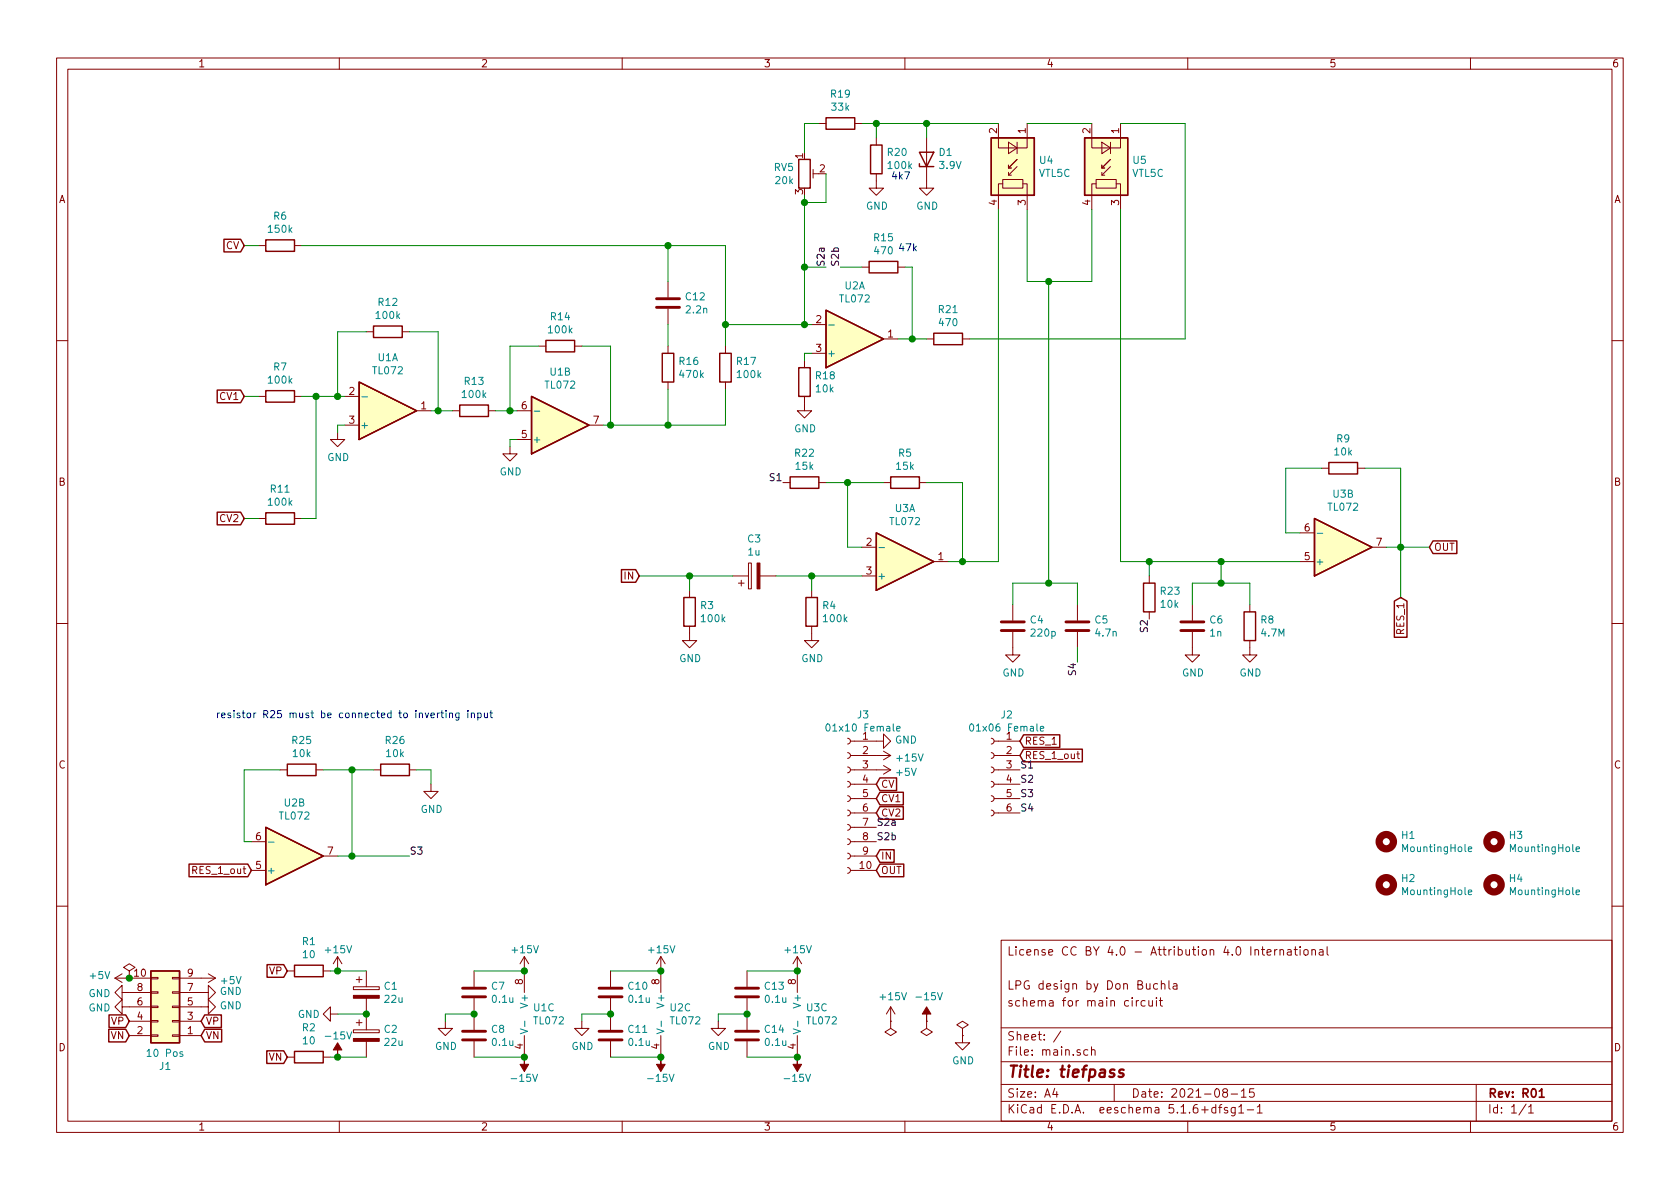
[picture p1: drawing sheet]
<svg xmlns="http://www.w3.org/2000/svg" width="297mm" height="210mm" viewBox="0 0 297 210" stroke-linecap="round" stroke-linejoin="round" font-family="sans-serif">
<g fill="none" stroke="#840000" stroke-width=".18">
<path d="M10 10.3h277v189.9h-277zM12 12.2h273v186.1h-273zM60 10.3v1.9M110 10.3v1.9M160 10.3v1.9M210 10.3v1.9M260 10.3v1.9M143.8 30v1.5M143.8 30.7h1M144.8 21.8h1.2M151.1 21.8h1.3M154.9 30.7v2.6h1.3l-1.3 1.2-1.2-1.2h1.2"/>
<path d="M154.9 24.4v1.2M163.8 24.4v8.9h1.3l-1.3 1.2-1.2-1.2h1.2M176.5 21.8v4.4h5.1v-4.4M177.3 31.7h3.5v1.6h-3.5zM177.3 32.5h-.8v4.6M178.3 29.2v.5h.5M178.3 30.5v.5h.5M178.3 25.1l1.5 1.1-1.5 1zM179.8 25.1v2.1M179.8 28.2l-1.5 1.5M179.8 29.5l-1.5 1.5M180.8 32.5h.8v4.6"/>
<path d="M193 21.8v4.4h5.1v-4.4M193.8 31.7h3.6v1.6h-3.6zM193.8 32.5h-.8v4.6M194.8 29.2v.5h.5M194.8 30.5v.5h.5M194.8 25.1l1.5 1.1-1.5 1zM196.3 25.1v2.1M196.3 28.2l-1.5 1.5M196.3 29.5l-1.5 1.5M197.4 32.5h.7v4.6M45.7 43.4h1.3M52.1 43.4h1.2"/>
<path d="M64.8 58.7h1.2M71.1 58.7h1.3M118.1 49.8v2.8M118.1 54.6v2.8M143.5 57.4h2.5M152.4 47.2h1.3M156.2 59.9h2.5M158.7 47.2h1.3M163.8 59.9h1.3M170.2 59.9h1.2M10 60.2h2M45.7 70.1h1.3"/>
<path d="M52.1 70.1h1.2M59.7 76.4v1.3h1.3l-1.3 1.3-1.3-1.3h1.3M61 70.1h2.5M61 75.2h2.5M73.7 72.6h2.5M80 72.6h1.3M86.4 72.6h1.2M90.2 79v1.3h1.2l-1.2 1.2-1.3-1.2h1.3M91.4 72.6h2.6M91.4 77.7h2.6M95.2 61.2h1.3M101.6 61.2h1.3"/>
<path d="M104.1 75.2h2.6M118.1 61.2v1.3M118.1 67.6v1.2M128.3 61.2v1.3M128.3 67.6v1.2M142.2 70.1v2.5h1.3l-1.3 1.3-1.2-1.3h1.2M142.2 63.7v1.3M143.5 62.5h2.5M285 60.2h2M45.7 91.7h1.3M52.1 91.7h1.2M132.3 99.6h.5v4.5h-.5z"/>
<path d="M138.4 85.3h1.3M144.8 85.3h1.2M152.4 96.8h2.5M156.2 85.3h1.3M162.6 85.3h1.2M165.1 99.3h2.5M229.9 99.3h2.5M229.9 94.2h2.5M233.7 82.8h1.2M240 82.8h1.3M242.6 96.8h2.5M10 110.3h2"/>
<path d="M121.9 110.7v2.6h1.3l-1.3 1.2-1.3-1.2h1.3M121.9 104.4v1.3M129.5 101.8h2.8M130.6 103.1h1M131.1 102.6v1M134.4 101.8h2.8M143.5 110.7v2.6h1.3l-1.3 1.2-1.3-1.2h1.3M143.5 104.4v1.3M152.4 101.8h2.5M179.1 111.8v4h1.2l-1.2 1.3-1.3-1.3h1.3M179.1 106.9v2.8M190.5 106.9v2.8"/>
<path d="M190.5 111.8v2.7M203.2 101.8v1.3M203.2 108.2v1.3M210.8 111.8v4h1.3l-1.3 1.3-1.3-1.3h1.3M210.8 106.9v2.8M221 113.3v2.5h1.2l-1.2 1.3-1.3-1.3h1.3M221 106.9v1.3M285 110.3h2M49.5 136.1h1.3M55.9 136.1h1.2M66 136.1h1.3M72.4 136.1h1.3"/>
<path d="M76.2 138.7v1.2h1.3l-1.3 1.3-1.3-1.3h1.3M149.9 138.2l.3 .1 .2 .3-.2 .4-.3 .2M149.9 135.6l.3 .2 .2 .2-.2 .5-.3 .1M149.9 133.1l.3 .1 .2 .3-.2 .4-.3 .2M149.9 130.6l.3 .1 .2 .3-.2 .4-.3 .2M150.4 131.1h5.8v-1.3l1.3 1.3-1.3 1.2v-1.2M150.4 136.1h7.1M150.4 133.6h7.1M150.4 138.7h4.5M156.2 132.8l1.3 .8M156.2 135.4l1.3 .7M157.5 133.6l-1.3 .8"/>
<path d="M157.5 136.1l-1.3 .8M175.3 138.2l.3 .1 .2 .3-.2 .4-.3 .2M175.3 135.6l.3 .2 .2 .2-.2 .5-.3 .1M175.3 133.1l.3 .1 .2 .3-.2 .4-.3 .2M175.3 130.6l.3 .1 .2 .3-.2 .4-.3 .2M175.8 136.1h4.5M175.8 133.6h4.5M175.8 138.7h4.5M175.8 131.1h4.5M190.4 133.3h.5M190.6 132.9v1.1l.3 .2M44.4 153.9h2.6"/>
<path d="M44.4 148.8h2.6M57.1 151.4h2.6M149.9 153.4l.3 .1 .2 .3-.2 .4-.3 .2M149.9 150.9l.3 .1 .2 .3-.2 .4-.3 .2M149.9 148.3l.3 .2 .2 .2-.2 .5-.3 .1M149.9 145.8l.3 .1 .2 .3-.2 .4-.3 .2M149.9 143.3l.3 .1 .2 .3-.2 .4-.3 .2M149.9 140.7l.3 .1 .2 .3-.2 .4-.3 .2M150.4 153.9h4.5M150.4 148.8h4.5M150.4 151.4h4.5M150.4 143.8h4.5"/>
<path d="M150.4 141.2h4.5M150.4 146.3h4.5M175.3 143.3l.3 .1 .2 .3-.2 .4-.3 .2M175.3 140.7l.3 .1 .2 .3-.2 .4-.3 .2M175.8 143.8h4.5M175.8 141.2h4.5M10 160.2h2M20.3 173l1.3 .7M20.3 173h6.4M21.6 178v-1.2l-1.3 1.2 1.3 1.3v-1.3h5.1M21.6 175.5v-1.3l-1.3 1.3 1.3 1.3v-1.3h5.1M21.6 172.2l-1.3 .8"/>
<path d="M22.9 171.7l1-.6-1-.7-1.1 .7 1.1 .6v1.3M22.9 173h.1M26.7 172.8h1.2v.3h-1.2zM26.7 175.4h1.2v.2h-1.2zM26.7 177.9h1.2v.3h-1.2zM30.5 172.8h1.2v.3h-1.2zM30.5 175.4h1.2v.2h-1.2zM30.5 177.9h1.2v.3h-1.2zM31.7 175.5h5.1v-1.3l1.3 1.3-1.3 1.3v-1.3M31.7 178h5.1v-1.2l1.3 1.2-1.3 1.3v-1.3M31.7 173h6.4M36.8 172.2l1.3 .8"/>
<path d="M38.1 173l-1.3 .7M50.8 171.7h1.3M57.1 171.7h1.3M58.4 179.3v-1.3l-1.3 1.3 1.3 1.3v-1.3h1.3M59.7 169.2l-.8 1.2M59.7 169.2v2.5M59.7 169.2l.8 1.2M62.5 174.5h4.6v.5h-4.6zM63 173.2h1M63.5 172.7v1M64.8 171.7v2.8M64.8 176.5v5.6"/>
<path d="M83.8 171.7v2.8M83.8 176.5v5.6M92.7 169.2v6.3M92.7 169.2l-.8 1.2M92.7 169.2l.8 1.2M107.9 171.7v2.8M107.9 176.5v5.6M116.8 169.2v6.3M116.8 169.2l-.7 1.2M116.8 169.2l.8 1.2M132.1 171.7v2.8M132.1 176.5v5.6"/>
<path d="M141 169.2v6.3M141 169.2l-.8 1.2M141 169.2l.7 1.2M157.5 178l-.8 1.3M157.5 178v2.6M157.5 178l.7 1.3M177 166.3h108v32h-108zM200.2 176.4v.2M200.2 176.9v1M200.9 176.9v1M201.3 176.9l-.3 .2-.1 .1M202.5 177l-.4-.1-.3 .3v.6l.3 .1 .4-.1"/>
<path d="M203.1 176.9l.1 .9 .4 .1 .2-.1M203.8 176.9v1M204.5 176.4v.2M204.5 176.9v1M204.7 174l-.4-.1-.3 .3v.6l.3 .1 .4-.1M205 176.9h.5M205.2 176.4v1.3l.3 .2M205.3 174.1l.2-.2 .4 .1 .1 .9M205.3 173.4v1.5M206.7 173.4v1.3l.2 .2M207.5 174h.6v.9M208.1 174.3l-.5 .1-.2 .2 .2 .3 .5-.1"/>
<path d="M223 167.9h.6M223.2 167.4v1.3l.4 .2M224 168.4l.7-.1v-.3l-.5-.1-.2 .2 .1 .7h.6M225.4 167.9v1M225.8 167.9l-.4 .3M226.3 168l.2-.1 .4 .1v.9M226.3 167.9v1M227.7 168h.5l.1 .9M228.3 168.3h-.5l-.2 .2 .2 .4 .5-.1M228.8 167.9h.6M229 167.4v1.3l.4 .2M229.9 167.4v.2"/>
<path d="M229.9 167.9v1M230.6 168l.2-.1 .4 .1v.8l-.2 .1-.4-.1zM232 168l.2-.1 .3 .1 .1 .9M232 167.9v1M233.3 168h.6v.9M233.9 168.3h-.4l-.3 .2 .3 .4 .4-.1M234.6 167.4v1.3l.3 .2M285 160.2h2M22.9 183.1h3.8M22.9 180.6h3.8M26.7 180.5h1.2v.2h-1.2zM26.7 183h1.2v.3h-1.2z"/>
<path d="M30.5 180.5h1.2v.2h-1.2zM30.5 183h1.2v.3h-1.2zM31.7 183.1h3.9M31.7 180.6h3.9M50.8 186.9h1.3M57.1 186.9h1.3M60 198.3v1.9M62.5 182.1h4.6v.5h-4.6zM63 180.8h1M63.5 180.3v1.1M64.8 184.1v2.8M78.7 180.6v1.3h1.3l-1.3 1.2-1.2-1.2h1.2"/>
<path d="M83.8 184.1v2.8M92.7 183.1v3.8M102.9 180.6v1.3h1.2l-1.2 1.2-1.3-1.2h1.3M107.9 184.1v2.8M110 198.3v1.9M116.8 183.1v3.8M127 180.6v1.3h1.3l-1.3 1.2-1.3-1.2h1.3M132.1 184.1v2.8M141 183.1v3.8M157.5 180.6v1.3l1 .6-1 .6-1-.6 1-.6M157.5 180.6h.1M160 198.3v1.9"/>
<path d="M163.8 180.6v1.3l1 .6-1 .6-1-.6 1-.6M163.8 180.6h.1M170.2 181.9l1-.7-1-.6-1 .6 1 .7v1.2M170.2 183.1h.1M170.2 183.1v1.3h1.2l-1.2 1.3-1.3-1.3h1.3M177 194.8h108M177 191.8h108M177 187.8h108M177 181.8h108M186.5 192.5l-.4 1h1M186.8 193v1M187.6 182.3l-1.3 2"/>
<path d="M192.3 185.7l-.4-.1-.3 .3 .1 .6 .2 .1 .4-.1M193 185.7l.2-.1 .3 .1 .1 .9M193 185.1v1.5M197 191.8v3M210 198.3v1.9M215 195.9l-.5-.1-.3 .3 .1 .6 .2 .1 .5-.1M215 195.3v1.5M215.5 195.8h.5M216 195.3l-.3 .2v1.3M216.5 193.2l-.3-.3 .1-.2a.48 .48 0 0 1 .6-.1l.1 .2-.1 .3-.6 .1a.48 .48 0 0 0 0 .7l.2 .1 .5-.1v-.4l-.2-.3M217 195.9l-.3-.1-.2 .2v.3l.5 .1v.3h-.5M217.7 193.5h1.1"/>
<path d="M218.4 195.8v1.2l-.3 .3h-.3M218.4 195.9l-.4-.1-.3 .3 .1 .6h.6M219 195.8l.5-.5v1.5M219 196.8h.9M219.5 193l.4-.5v1.5M219.5 194h.8M220.5 196.3h1.2M221.7 192.5h-.7l-.1 .7 .2-.1 .5 .1 .2 .2-.1 .5-.2 .1-.6-.1M222.3 195.8l.4-.5v1.5M222.3 196.8h.9M260 198.3v1.9M261 191.8v6.5"/>
<path d="M269.8 195.2l-1.2 2M270.3 195.8l.4-.5v1.5M270.3 196.8h.8"/>
</g>
<path d="M272.2 193l.4-.5v1.5M272.2 194h.8" fill="none" stroke="#840000" stroke-width=".3"/>
<path d="M198.7 189.2a.49 .49 0 0 0-.8 .3v.2l.5 .1 .3 .3-.4 .3-.5-.1" fill="none" stroke="#840000" stroke-width=".41"/>
<g fill="none" stroke="#840000" stroke-width=".25">
<path d="M141.2 28.2h2.1v5.1h-2.1zM146 20.8h5.1v2.1h-5.1zM153.9 25.6h2.1v5.1h-2.1zM162.6 29v.5h2.5M162.6 26.9h2.5l-1.3 2.6zM175.3 24.4h7.6v10.1h-7.6zM191.8 24.4h7.6v10.1h-7.6zM39.6 42.3h2.9l.7 1.1-.7 1.1h-2.9zM47 42.4h5.1v2h-5.1zM66 57.7h5.1v2h-5.1zM146 54.9l10.2 5-10.2 5.1zM153.7 46.2h5v2.1h-5z"/>
<path d="M165.1 58.9h5.1v2.1h-5.1zM38.4 69h4.1l.7 1.1-.7 1.1h-4.1zM47 69.1h5.1v2h-5.1zM63.5 67.6l10.2 5-10.2 5.1zM81.3 71.6h5.1v2.1h-5.1zM94 70.1l10.1 5.1-10.1 5.1zM96.5 60.2h5.1v2h-5.1zM117.1 62.5h2v5.1h-2zM127.3 62.5h2v5.1h-2zM141.2 65h2.1v5.1h-2.1zM38.4 90.6h4.1l.7 1.1-.7 1.1h-4.1zM47 90.7h5.1v2h-5.1z"/>
<path d="M139.7 84.3h5.1v2.1h-5.1zM154.9 94.2l10.2 5.1-10.2 5.1zM157.5 84.3h5.1v2.1h-5.1zM232.4 91.7l10.2 5.1-10.2 5zM234.9 81.8h5.1v2h-5.1zM253.4 95.7h4.2v2.2h-4.2l-.7-1.1zM109.9 100.7h2.5l.6 1.1-.6 1.2h-2.5zM120.9 105.7h2v5h-2zM142.5 105.7h2v5h-2zM202.2 103.1h2v5.1h-2zM220 108.2h2v5.1h-2zM246.5 106.3l1.1-.6 1.2 .6v6.4h-2.3z"/>
<path d="M50.8 135.1h5.1v2.1h-5.1zM67.3 135.1h5.1v2.1h-5.1zM155.6 137.6h2.9v2.2h-2.9l-.7-1.1zM181 129.9h6.4v2.3h-6.4l-.7-1.1zM181 132.5h10.4v2.2h-10.4l-.7-1.1zM33.4 152.8h10.4l.6 1.1-.6 1.1h-10.4zM47 146.3l10.1 5.1-10.1 5.1zM155.6 152.8h4.2v2.2h-4.2l-.7-1.1zM155.6 150.3h2.5v2.2h-2.5l-.7-1.1zM155.6 140.1h4.1v2.2h-4.1l-.7-1.1zM155.6 142.6h4.1v2.3h-4.1l-.7-1.1zM19.3 179.5h2.9l.7 1.1-.7 1.1h-2.9z"/>
<path d="M26.7 171.7h5v12.7h-5zM36.2 179.5h2.9v2.2h-2.9l-.6-1.1zM47.2 170.6h3l.6 1.1-.6 1.1h-3zM52.1 170.7h5v2h-5zM19.2 182h3l.7 1.1-.7 1.1h-3zM36.2 182h3v2.2h-3l-.6-1.1zM47.2 185.8h3l.6 1.1-.6 1.2h-3zM52.1 185.9h5v2.1h-5z"/>
</g>
<g fill="none" stroke="#840000" stroke-width=".51">
<path d="M116.1 54.4h4M116.1 52.8h4M177 111.5h4.1M177 110h4.1M188.5 111.5h4M188.5 110h4M208.8 111.5h4.1M208.8 110h4.1M81.8 176.3h4.1M81.8 174.7h4.1M105.9 176.3h4.1M105.9 174.7h4.1"/>
<path d="M130 176.3h4.1M130 174.7h4.1M81.8 183.9h4.1M81.8 182.4h4.1M105.9 183.9h4.1M105.9 182.4h4.1M130 183.9h4.1M130 182.4h4.1"/>
</g>
<g fill="#ffffc2" stroke="#ffffc2" stroke-width=".18">
<path d="M232.4 91.7l10.2 5.1-10.2 5z"/>
<path d="M47 146.3l10.1 5.1-10.1 5.1z"/>
<path d="M94 70.1l10.1 5.1-10.1 5.1z"/>
<path d="M63.5 67.6l10.2 5-10.2 5.1z"/>
<path d="M154.9 94.2l10.2 5.1-10.2 5.1z"/>
<path d="M26.7 171.7h5v12.7h-5z"/>
<path d="M191.8 24.4h7.6v10.1h-7.6z"/>
<path d="M175.3 24.4h7.6v10.1h-7.6z"/>
<path d="M146 54.9l10.2 5-10.2 5.1z"/>
</g>
<g fill="none" stroke="#008484" stroke-width=".18">
<path d="M146.5 57.5h1M64 70.2h1M94.5 72.7h1M155.4 96.8h1M232.9 94.3h1M146.2 128.1l.1-.1a.67 .67 0 0 1 .5 .6 .67 .67 0 0 1-.5 .7l-.3-.5zM158.5 128.8l.7-.1-.1-.2-.4-.1-.2 .2 .1 .6h.5M171.6 128.1l.1-.1a.67 .67 0 0 1 .5 .6 .67 .67 0 0 1-.5 .7l-.3-.5zM183.9 128.8l.7-.1-.1-.2-.4-.1-.2 .2 .1 .6h.5M47.5 148.9h1M259.6 157.8l.6-.1v-.3h-.4l-.2 .2 .1 .6h.5M259.6 150.2l.6-.1v-.3h-.4l-.2 .1 .1 .6h.5"/>
<path d="M278.7 157.8l.6-.1-.1-.3h-.3l-.2 .2v.6h.5M278.7 150.2l.6-.1-.1-.3h-.3l-.2 .1v.6h.5M92 181.9l1.3 .5-1.3 .4M92.8 180.6v.9M116.1 181.9l1.3 .5-1.3 .4M116.9 180.6v.9M140.3 181.9l1.2 .5-1.2 .4M141 180.6v.9"/>
</g>
<g fill="#840000" stroke="#840000" stroke-width=".18">
<path d="M116.8 186.9v1.3h.8l-.8 1.3-.7-1.3h.7z"/>
<path d="M141 186.9v1.3h.7l-.7 1.3-.8-1.3h.8z"/>
<path d="M92.7 186.9v1.3h.8l-.8 1.3-.8-1.3h.8z"/>
<path d="M59.7 184.4l.8 1.3h-.8v1.2v-1.2h-.8z"/>
<path d="M133.9 99.6h.5v4.5h-.5z"/>
<path d="M62.5 183.6h4.6v.5h-4.6z"/>
<path d="M62.5 176h4.6v.5h-4.6z"/>
<path d="M163.8 178l.8 1.3h-.8v1.3v-1.3h-.7z"/>
</g>
<g fill="none" stroke="#840000" stroke-width="1.3">
<circle cx="245.1" cy="148.8" r="1.27"/>
<circle cx="245.1" cy="156.5" r="1.27"/>
<circle cx="264.2" cy="156.5" r="1.27"/>
<circle cx="264.2" cy="148.8" r="1.27"/>
</g>
<g fill="none" stroke="#008400" stroke-width=".18">
<path d="M142.2 34.5v22.9M144.8 21.8h-2.6v5.1M146 30.7v5.1h-3.8M152.4 21.8h24.1M154.9 21.8v2.6M163.8 21.8v2.6M176.5 37.1v62.2h-8.9M181.6 37.1v12.7h11.4v-12.7M181.6 21.8h11.4M198.1 21.8h11.4v38.1h-38.1M198.1 37.1v62.2h31.8M43.2 43.4h2.5"/>
<path d="M53.3 43.4h75v17.8M64.8 58.7h-5.1v11.4M72.4 58.7h5.1v13.9M118.1 43.4v6.4M118.1 57.4v3.8M128.3 57.4h15.2M142.2 47.2h3.8M148.6 47.2h3.8M158.7 59.9h5.1M160 47.2h1.3v12.7M185.4 49.8v53.3M43.2 70.1h2.5"/>
<path d="M53.3 70.1h7.7M55.9 70.1v21.6h-2.6M61 75.2h-1.3v1.2M76.2 72.6h3.8M87.6 72.6h3.8M91.4 77.7h-1.2v1.3M95.2 61.2h-5v11.4M102.9 61.2h5v14M118.1 68.8v6.4M128.3 68.8v6.4h-21.6M143.5 62.5h-1.3v1.2M43.2 91.7h2.5"/>
<path d="M146 85.3h10.2M149.9 85.3v11.5h2.5M163.8 85.3h6.4v14M203.2 99.3v2.5M215.9 99.3v3.8M233.7 82.8h-6.4v11.4h2.6M241.3 82.8h6.3v22.9M245.1 96.8h7.6M113 101.8h16.5M121.9 101.8v2.6M137.2 101.8h15.2M143.5 101.8v2.6"/>
<path d="M179.1 106.9v-3.8h11.4v3.8M190.5 114.5v2.6M210.8 106.9v-3.8h10.2v3.8M49.5 136.1h-6.3v12.7h1.2M57.1 136.1h8.9M62.2 136.1v15.3M73.7 136.1h2.5v2.6M59.7 151.4h12.7M58.4 171.7h6.4M59.7 179.3h5.1M83.8 179.3h-5.1v1.3M83.8 171.7h8.9"/>
<path d="M107.9 179.3h-5v1.3M107.9 171.7h8.9M132.1 179.3h-5.1v1.3M132.1 171.7h8.9M58.4 186.9h6.4M83.8 186.9h8.9M107.9 186.9h8.9M132.1 186.9h8.9"/>
</g>
<g fill="none" stroke="#0000c2" stroke-width=".18">
<path d="M77.3 126.1v.8M77.7 126.1l-.4 .2M78 126.1h.4M78.1 125.6v1.1l.3 .2M78.9 125.6v.2M78.9 126.1v.8M79.5 126.2l.2-.1h.3v.8M79.5 126.1v.8M81.2 126.1l-.1 1.1-.2 .1h-.3M81.2 126.1h-.4l-.2 .2 .1 .6h.5M82.7 125.6v.2M82.7 126.1v.8"/>
<path d="M83.3 126.2l.2-.1h.3l.1 .8M83.3 126.1v.8M84.5 126.1h.4l.2 .2-.1 .6h-.5M84.5 126.1v1.2M85.6 126.1l.1 .8h.3l.2-.1M86.2 126.1v.8M86.6 126.1h.5M86.8 125.6v1.1l.3 .2"/>
</g>
<g fill="#008400" stroke="#008400" stroke-width=".25">
<circle cx="163.8" cy="21.8" r=".51"/>
<circle cx="215.9" cy="99.3" r=".51"/>
<circle cx="132.1" cy="179.3" r=".51"/>
<circle cx="55.9" cy="70.1" r=".51"/>
<circle cx="108" cy="179.3" r=".51"/>
<circle cx="59.7" cy="70.1" r=".51"/>
<circle cx="59.7" cy="171.7" r=".51"/>
<circle cx="83.8" cy="179.3" r=".51"/>
<circle cx="22.9" cy="173" r=".51"/>
<circle cx="108" cy="75.2" r=".51"/>
<circle cx="92.7" cy="171.7" r=".51"/>
<circle cx="154.9" cy="21.8" r=".51"/>
<circle cx="185.4" cy="49.8" r=".51"/>
<circle cx="90.2" cy="72.6" r=".51"/>
<circle cx="77.5" cy="72.6" r=".51"/>
<circle cx="118.1" cy="43.4" r=".51"/>
<circle cx="64.8" cy="179.3" r=".51"/>
<circle cx="118.1" cy="75.2" r=".51"/>
<circle cx="128.3" cy="57.4" r=".51"/>
<circle cx="142.2" cy="35.8" r=".51"/>
<circle cx="149.9" cy="85.3" r=".51"/>
<circle cx="62.2" cy="136.1" r=".51"/>
<circle cx="142.2" cy="57.4" r=".51"/>
<circle cx="143.5" cy="101.8" r=".51"/>
<circle cx="170.2" cy="99.3" r=".51"/>
<circle cx="62.2" cy="151.4" r=".51"/>
<circle cx="247.7" cy="96.8" r=".51"/>
<circle cx="203.2" cy="99.3" r=".51"/>
<circle cx="161.3" cy="59.9" r=".51"/>
<circle cx="185.4" cy="103.1" r=".51"/>
<circle cx="121.9" cy="101.8" r=".51"/>
<circle cx="141" cy="186.9" r=".51"/>
<circle cx="141" cy="171.7" r=".51"/>
<circle cx="142.2" cy="47.2" r=".51"/>
<circle cx="116.8" cy="186.9" r=".51"/>
<circle cx="59.7" cy="186.9" r=".51"/>
<circle cx="116.8" cy="171.7" r=".51"/>
<circle cx="215.9" cy="103.1" r=".51"/>
<circle cx="92.7" cy="186.9" r=".51"/>
</g>
<text font-size="2.8" fill="#840000" x="178" y="190.5">Title: tiefpass</text>
<g font-size="2.1" fill="#840000">
<text x="178" y="169">License CC BY 4.0 - Attribution 4.0 International</text>
<text x="178" y="178">schema for main circuit</text>
<text x="178" y="175">LPG design by Don Buchla</text>
<text x="178" y="184">Sheet: /</text>
<text x="178" y="186.7">File: main.sch</text>
<text x="178" y="196.9">KiCad E.D.A. eeschema 5.1.6+dfsg1-1</text>
<text x="178" y="194.1">Size: A4</text>
<text x="200" y="194.1">Date: 2021-08-15</text>
<text x="263" y="194.1">Rev: R01</text>
<text x="263" y="196.9">Id: 1/1</text>
</g>
<g font-size="1.8" fill="#840000">
<text x="35" y="11.9">1</text>
<text x="85" y="11.9">2</text>
<text x="135" y="11.9">3</text>
<text x="185" y="11.9">4</text>
<text x="235" y="11.9">5</text>
<text x="285" y="11.9">6</text>
<text x="176.3" y="23.6" transform="rotate(-90 176.3 23.6)">2</text>
<text x="181.4" y="23.6" transform="rotate(-90 181.4 23.6)">1</text>
<text x="192.8" y="23.6" transform="rotate(-90 192.8 23.6)">2</text>
<text x="197.9" y="23.6" transform="rotate(-90 197.9 23.6)">1</text>
<text x="142" y="28" transform="rotate(-90 142 28)">1</text>
<text x="10.4" y="35.9">A</text>
<text x="142" y="34.4" transform="rotate(-90 142 34.4)">3</text>
<text x="144.9" y="30.5">2</text>
<text x="285.4" y="35.9">A</text>
<text x="176.3" y="36.3" transform="rotate(-90 176.3 36.3)">4</text>
<text x="181.4" y="36.3" transform="rotate(-90 181.4 36.3)">3</text>
<text x="192.8" y="36.3" transform="rotate(-90 192.8 36.3)">4</text>
<text x="197.9" y="36.3" transform="rotate(-90 197.9 36.3)">3</text>
<text x="39.9" y="44.1">CV</text>
<text x="144.3" y="57.1">2</text>
<text x="157" y="59.7">1</text>
<text x="144.3" y="62.2">3</text>
<text x="39" y="70.7">CV1</text>
<text x="61.7" y="69.8">2</text>
<text x="61.7" y="74.9">3</text>
<text x="74.4" y="72.4">1</text>
<text x="92.2" y="77.5">5</text>
<text x="92.2" y="72.4">6</text>
<text x="104.9" y="74.9">7</text>
<text x="10.4" y="85.9">B</text>
<text x="285.4" y="85.9">B</text>
<text x="39" y="92.3">CV2</text>
<text x="230.7" y="94">6</text>
<text x="153.2" y="96.5">2</text>
<text x="153.2" y="101.6">3</text>
<text x="165.9" y="99.1">1</text>
<text x="230.7" y="99.1">5</text>
<text x="243.4" y="96.5">7</text>
<text x="253.5" y="97.4">OUT</text>
<text x="110.5" y="102.5">IN</text>
<text x="248.3" y="112.1" transform="rotate(-90 248.3 112.1)">RES_1</text>
<text x="152.6" y="130.8">1</text>
<text x="178" y="130.8">1</text>
<text x="181.1" y="131.7">RES_1</text>
<text x="10.4" y="135.9">C</text>
<text x="152.6" y="133.3">2</text>
<text x="152.6" y="135.9">3</text>
<text x="178" y="133.3">2</text>
<text x="178" y="135.9">3</text>
<text x="181.1" y="134.2">RES_1_out</text>
<text x="285.4" y="135.9">C</text>
<text x="152.6" y="138.4">4</text>
<text x="152.6" y="141">5</text>
<text x="152.6" y="143.5">6</text>
<text x="155.7" y="139.3">CV</text>
<text x="155.7" y="141.9">CV1</text>
<text x="178" y="138.4">4</text>
<text x="178" y="141">5</text>
<text x="178" y="143.5">6</text>
<text x="45.2" y="148.6">6</text>
<text x="152.6" y="146">7</text>
<text x="152.6" y="148.6">8</text>
<text x="155.7" y="144.4">CV2</text>
<text x="34.3" y="154.6">RES_1_out</text>
<text x="45.2" y="153.7">5</text>
<text x="57.9" y="151.1">7</text>
<text x="152.1" y="153.7">10</text>
<text x="152.6" y="151.1">9</text>
<text x="155.7" y="154.6">OUT</text>
<text x="155.7" y="152">IN</text>
<text x="23.8" y="172.7">10</text>
<text x="33.2" y="172.7">9</text>
<text x="47.7" y="172.3">VP</text>
<text x="24.3" y="177.8">6</text>
<text x="24.3" y="175.3">8</text>
<text x="33.2" y="177.8">5</text>
<text x="33.2" y="175.3">7</text>
<text x="92.5" y="174.1" transform="rotate(-90 92.5 174.1)">8</text>
<text x="116.6" y="174.1" transform="rotate(-90 116.6 174.1)">8</text>
<text x="140.7" y="174.1" transform="rotate(-90 140.7 174.1)">8</text>
<text x="10.4" y="185.9">D</text>
<text x="19.6" y="183.8">VN</text>
<text x="19.7" y="181.2">VP</text>
<text x="24.3" y="182.9">2</text>
<text x="24.3" y="180.3">4</text>
<text x="33.2" y="182.9">1</text>
<text x="33.2" y="180.3">3</text>
<text x="36.3" y="183.8">VN</text>
<text x="36.3" y="181.2">VP</text>
<text x="92.5" y="185.5" transform="rotate(-90 92.5 185.5)">4</text>
<text x="140.7" y="185.5" transform="rotate(-90 140.7 185.5)">4</text>
<text x="285.4" y="185.9">D</text>
<text x="47.5" y="187.6">VN</text>
<text x="35" y="199.9">1</text>
<text x="85" y="199.9">2</text>
<text x="135" y="199.9">3</text>
<text x="185" y="199.9">4</text>
<text x="235" y="199.9">5</text>
<text x="285" y="199.9">6</text>
</g>
<g font-size="1.8" fill="#008484">
<text x="147" y="17.3">R19</text>
<text x="147.1" y="19.6">33k</text>
<text x="157" y="27.6">R20</text>
<text x="157.1" y="29.9">100k</text>
<text x="166.1" y="27.6">D1</text>
<text x="166.2" y="29.9">3.9V</text>
<text x="183.9" y="29">U4</text>
<text x="200.4" y="29">U5</text>
<text x="136.9" y="30.2">RV5</text>
<text x="137.2" y="32.6">20k</text>
<text x="183.7" y="31.3">VTL5C</text>
<text x="200.2" y="31.3">VTL5C</text>
<text x="47.6" y="41.2">150k</text>
<text x="48.4" y="38.9">R6</text>
<text x="153.1" y="37.1">GND</text>
<text x="162" y="37.1">GND</text>
<text x="154.6" y="42.7">R15</text>
<text x="154.7" y="45">470</text>
<text x="121.3" y="53.1">C12</text>
<text x="148.6" y="53.5">TL072</text>
<text x="149.4" y="51.2">U2A</text>
<text x="66.6" y="56.4">100k</text>
<text x="67" y="54.1">R12</text>
<text x="97.1" y="58.9">100k</text>
<text x="97.4" y="56.6">R14</text>
<text x="121.4" y="55.4">2.2n</text>
<text x="166" y="55.4">R21</text>
<text x="166.2" y="57.7">470</text>
<text x="48.4" y="65.5">R7</text>
<text x="66.8" y="63.9">U1A</text>
<text x="120.2" y="64.5">R16</text>
<text x="130.3" y="64.5">R17</text>
<text x="146.2" y="63.1">+</text>
<text x="47.6" y="67.8">100k</text>
<text x="66" y="66.2">TL072</text>
<text x="81.9" y="70.4">100k</text>
<text x="82.2" y="68.1">R13</text>
<text x="96.5" y="68.7">TL072</text>
<text x="97.3" y="66.4">U1B</text>
<text x="120.3" y="66.8">470k</text>
<text x="130.5" y="66.8">100k</text>
<text x="144.3" y="67.1">R18</text>
<text x="144.3" y="69.4">10k</text>
<text x="63.6" y="75.8">+</text>
<text x="140.4" y="76.4">GND</text>
<text x="57.9" y="81.5">GND</text>
<text x="94.1" y="78.4">+</text>
<text x="140.6" y="80.8">R22</text>
<text x="140.8" y="83.1">15k</text>
<text x="158.5" y="83.1">15k</text>
<text x="158.9" y="80.8">R5</text>
<text x="236" y="80.5">10k</text>
<text x="236.4" y="78.2">R9</text>
<text x="47.6" y="89.4">100k</text>
<text x="47.9" y="87.1">R11</text>
<text x="88.3" y="84.1">GND</text>
<text x="235.7" y="88">U3B</text>
<text x="132.2" y="95.9">C3</text>
<text x="157.5" y="92.9">TL072</text>
<text x="158.3" y="90.5">U3A</text>
<text x="234.9" y="90.3">TL072</text>
<text x="132.3" y="98.2">1u</text>
<text x="232.5" y="99.9">+</text>
<text x="123.9" y="107.7">R3</text>
<text x="145.5" y="107.7">R4</text>
<text x="155.1" y="102.5">+</text>
<text x="205.3" y="105.2">R23</text>
<text x="205.3" y="107.5">10k</text>
<text x="124.1" y="110">100k</text>
<text x="145.7" y="110">100k</text>
<text x="182.2" y="110.3">C4</text>
<text x="182.4" y="112.6">220p</text>
<text x="193.6" y="110.3">C5</text>
<text x="193.8" y="112.6">4.7n</text>
<text x="213.9" y="110.3">C6</text>
<text x="214" y="112.6">1n</text>
<text x="223" y="110.3">R8</text>
<text x="223.1" y="112.6">4.7M</text>
<text x="120.1" y="117.1">GND</text>
<text x="141.7" y="117.1">GND</text>
<text x="177.2" y="119.6">GND</text>
<text x="209" y="119.6">GND</text>
<text x="219.2" y="119.6">GND</text>
<text x="51.7" y="131.6">R25</text>
<text x="68.2" y="131.6">R26</text>
<text x="146.9" y="129.4">01x10 Female</text>
<text x="151.6" y="127">J3</text>
<text x="158.2" y="131.5">GND</text>
<text x="172.3" y="129.4">01x06 Female</text>
<text x="177" y="127">J2</text>
<text x="51.9" y="133.9">10k</text>
<text x="68.4" y="133.9">10k</text>
<text x="158.6" y="137.2">+5V</text>
<text x="158.7" y="134.7">+15V</text>
<text x="50.3" y="142.6">U2B</text>
<text x="74.4" y="143.8">GND</text>
<text x="49.5" y="144.9">TL072</text>
<text x="247.9" y="148.4">H1</text>
<text x="266.9" y="148.4">H3</text>
<text x="47.1" y="154.6">+</text>
<text x="247.9" y="156">H2</text>
<text x="248.2" y="150.7">MountingHole</text>
<text x="266.9" y="156">H4</text>
<text x="267.3" y="150.7">MountingHole</text>
<text x="248.2" y="158.3">MountingHole</text>
<text x="267.3" y="158.3">MountingHole</text>
<text x="53.5" y="167.1">R1</text>
<text x="16" y="173.1">+5V</text>
<text x="53.6" y="169.4">10</text>
<text x="57.7" y="168.6">+15V</text>
<text x="90.7" y="168.6">+15V</text>
<text x="114.8" y="168.6">+15V</text>
<text x="139" y="168.6">+15V</text>
<text x="15.6" y="178.9">GND</text>
<text x="15.6" y="176.3">GND</text>
<text x="38.9" y="175.9">GND</text>
<text x="38.9" y="178.5">GND</text>
<text x="39.2" y="174">+5V</text>
<text x="68" y="175">C1</text>
<text x="68.1" y="177.3">22u</text>
<text x="86.9" y="175">C7</text>
<text x="87.1" y="177.3">0.1u</text>
<text x="93.3" y="177.8" transform="rotate(-90 93.3 177.8)">V+</text>
<text x="94.4" y="178.8">U1C</text>
<text x="111.2" y="175">C10</text>
<text x="111.3" y="177.3">0.1u</text>
<text x="117.5" y="177.8" transform="rotate(-90 117.5 177.8)">V+</text>
<text x="118.5" y="178.8">U2C</text>
<text x="135.3" y="175">C13</text>
<text x="135.4" y="177.3">0.1u</text>
<text x="141.6" y="177.8" transform="rotate(-90 141.6 177.8)">V+</text>
<text x="142.7" y="178.8">U3C</text>
<text x="155.8" y="176.9">+15V</text>
<text x="162.4" y="176.9">-15V</text>
<text x="52.7" y="180">GND</text>
<text x="53.5" y="182.4">R2</text>
<text x="53.6" y="184.7">10</text>
<text x="57.9" y="183.8">-15V</text>
<text x="68" y="182.6">C2</text>
<text x="68.1" y="185">22u</text>
<text x="76.9" y="185.7">GND</text>
<text x="86.9" y="182.6">C8</text>
<text x="87.1" y="185">0.1u</text>
<text x="94.5" y="181.1">TL072</text>
<text x="101" y="185.7">GND</text>
<text x="111.2" y="182.6">C11</text>
<text x="111.3" y="185">0.1u</text>
<text x="116.6" y="185.5" transform="rotate(-90 116.6 185.5)">4</text>
<text x="118.6" y="181.1">TL072</text>
<text x="125.2" y="185.7">GND</text>
<text x="135.3" y="182.6">C14</text>
<text x="135.4" y="185">0.1u</text>
<text x="142.8" y="181.1">TL072</text>
<text x="26.3" y="186.9">10 Pos</text>
<text x="28.2" y="189.2">J1</text>
<text x="90.8" y="191.3">-15V</text>
<text x="114.9" y="191.3">-15V</text>
<text x="139" y="191.3">-15V</text>
<text x="168.4" y="188.2">GND</text>
</g>
<g font-size="1.8" fill="#0000c2">
<text x="157.5" y="31.7">4k7</text>
<text x="158.7" y="44.4">47k</text>
<text x="38.1" y="127">resistor R25 must be connected to inverting input</text>
</g>
<g font-size="1.8">
<text x="145.8" y="47.2" transform="rotate(-90 145.8 47.2)">S2a</text>
<text x="148.3" y="47.2" transform="rotate(-90 148.3 47.2)">S2b</text>
<text x="136.3" y="85.1">S1</text>
<text x="202.9" y="111.6" transform="rotate(-90 202.9 111.6)">S2</text>
<text x="190.2" y="119.2" transform="rotate(-90 190.2 119.2)">S4</text>
<text x="180.3" y="135.9">S1</text>
<text x="180.3" y="141">S3</text>
<text x="180.3" y="143.5">S4</text>
<text x="180.3" y="138.4">S2</text>
<text x="154.9" y="146">S2a</text>
<text x="154.9" y="148.6">S2b</text>
<text x="72.4" y="151.1">S3</text>
</g>
</svg>
